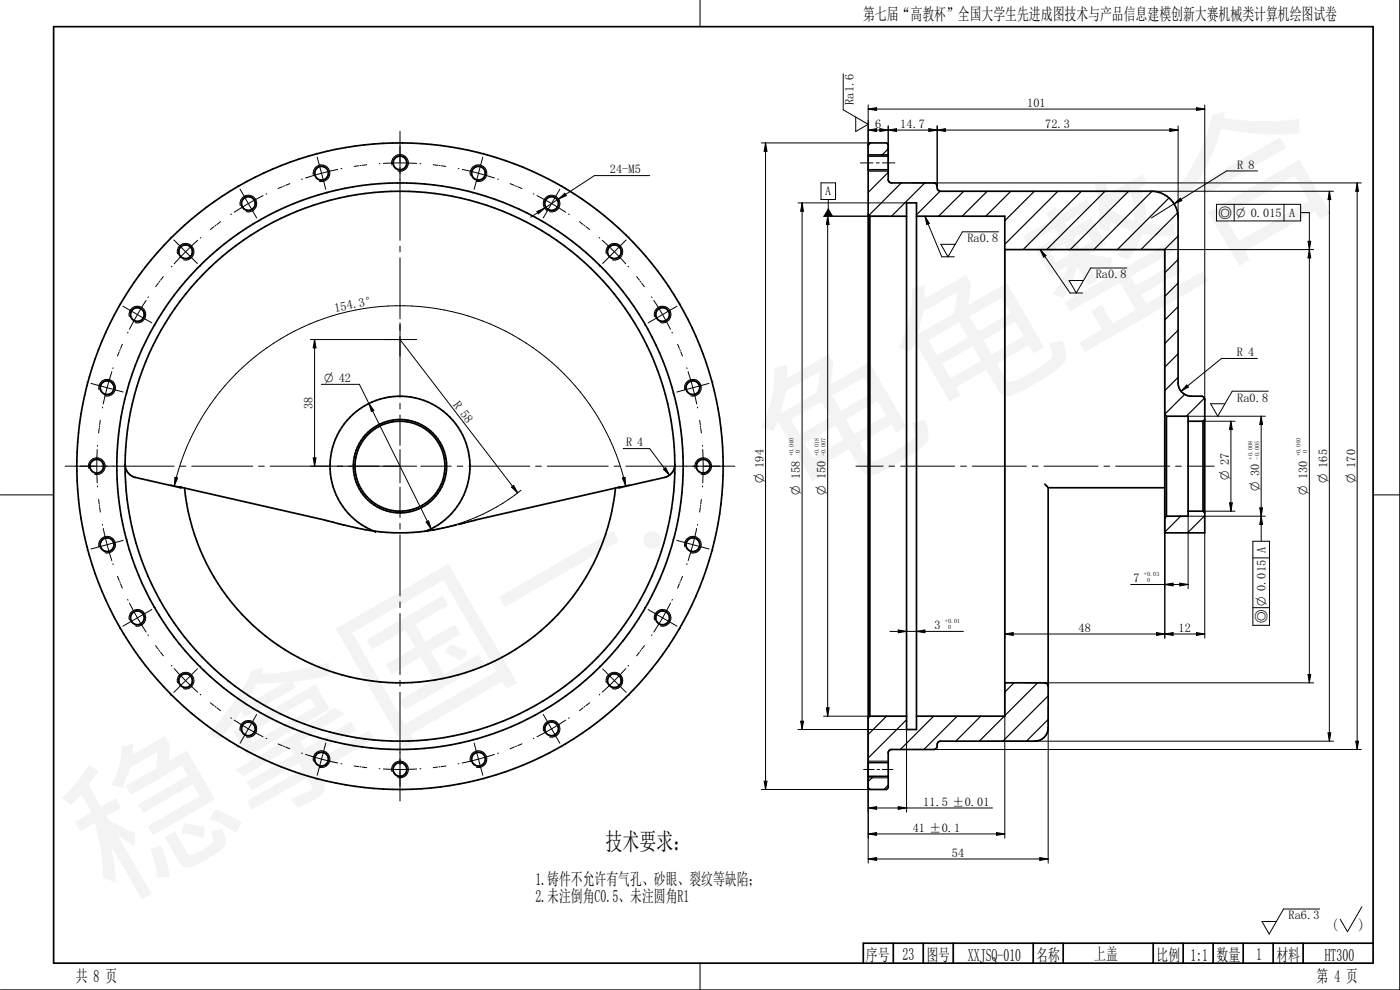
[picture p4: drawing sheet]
<svg xmlns="http://www.w3.org/2000/svg" width="420mm" height="297mm" viewBox="0 0 420 297" stroke-linecap="round" stroke-linejoin="round" font-family="sans-serif">
<g fill="none" stroke="#000" stroke-width=".3">
<path d="M210.1 0v8M420.1 0v297h-420M120 39.4v32.7M260.6 39l2.5-.4v.9zM260.6 37.8v5.6M260.6 39h20.7M264.1 38.6v.9l5-.9v.9zM266.6 37.8v13.1M278.8 38.6l2.5 .4-2.5 .5zM281.3 37.8v18.1M71.4 55.7l.1 .2M72 56.7l5 8.7"/>
<path d="M78.9 58.7l-8.6 5M80.1 58.1l-.3 .2M84.7 56l-1.3 .6M85.4 55.8l-.3 .1M87 55.1l-1.3 .5M90.8 53.7l-.3 .1M94.1 52.6a2.51 2.51 0 0 1 2.2-3.1 2.51 2.51 0 0 1 2.7 2.7 2.51 2.51 0 0 1-3.2 2.2M94.9 46v.2M95.2 47.2l2.6 9.6M98 57.8l.1 .2M101.4 50.8l-9.7 2.6M102.6 50.6h-.3"/>
<path d="M107.6 49.7l-1.3 .2M108.3 49.7h-.3M110.1 49.4l-1.4 .2M113.8 49.1h.2M115.1 49h9.9M117.6 49.5a2.49 2.49 0 0 1 2.2-3.1 2.49 2.49 0 0 1 2.7 2.7 2.49 2.49 0 0 1-3.1 2.2M126 49.1h.3M130 49.4l1.4 .2M131.8 49.7h.3M132.5 49.7l1.3 .2M137.5 50.6h.2M138.7 50.8l9.7 2.6"/>
<path d="M141.2 52.6a2.5 2.5 0 0 1 2.2-3.1 2.5 2.5 0 0 1 2.7 2.7 2.5 2.5 0 0 1-3.2 2.2M142 57.8v.2M144.9 47.2l-2.6 9.6M145.2 46v.2M149.3 53.7l.3 .1M153.1 55.1l1.3 .5M154.7 55.8l.3 .1M155.4 56l1.2 .6M160 58.1l.2 .2M161.2 58.7l2.2 1.2M163.3 59.9a2.5 2.5 0 0 1 3.5-1 2.5 2.5 0 0 1 .9 3.4M163.3 59.9a2.48 2.48 0 0 0 1.1 3.4"/>
<path d="M163.4 59.9l4.3 2.5M167.6 59.7l1.9-1.7 .5 .7zM168 56.7l-5 8.7M168.7 55.7l-.2 .2M195 52.7h-16.6l-19.1 12.5M228.5 42.9h32.6M229.8 42.9l.4 2.5h-.9zM229.8 42.9v194M258.2 48.9h3.8M260.6 51.4h6M260.6 46.4h6M263 48.9h.9"/>
<path d="M264.8 48.9h3.8M273.9 54.9h134.7M345.6 57.4h54.6M368.1 51.3h9.3M368.1 51.3l-22.5 14.1M399 57.4l.4 2.5h-.8zM399 57.4v165M407.3 54.9l.4 2.5h-.8zM407.3 54.9v170M51.3 71.1l.1 .2M51.6 79.9l-.2 .2M52.2 72l7 7.1"/>
<path d="M57.5 73.8a2.49 2.49 0 0 0-3.1-.4 2.49 2.49 0 0 0-1.1 2.8M57.5 73.8a2.5 2.5 0 0 1 .4 3 2.5 2.5 0 0 1-2.9 1.2M57.5 73.8l-5.3 5.4M59.3 72.1l-1.8 1.7M59.9 79.8l.2 .1M60.3 71.3l-.2 .1M64.3 68l-1.1 .9M64.8 67.6l-.3 .2M66.2 66.5l-1.1 .9M69.5 64.2l-.3 .2M72.1 61.7a2.5 2.5 0 0 1 2.2-3.1 2.5 2.5 0 0 1 2.7 2.7 2.5 2.5 0 0 1-3.1 2.2M77.5 66.3l.2 .2"/>
<path d="M120 73.9v1.7M120 77.4v18.3M161.1 63.5l2.3-1.1-1.8 1.8zM162.5 66.3l-.1 .2M167.7 62.4l2.1 1.3M167.7 62.3l-1 1-.9 .3-.9-.1M170.6 64.2l.2 .2M173.9 66.5l1.1 .9M175.3 67.6l.3 .2M175.9 68l1 .9M179.8 71.3l.2 .1M180.1 79.8l-.1 .1"/>
<path d="M180.8 72.1l7 7.1M182 76.2a2.5 2.5 0 0 1 2.2-3.1 2.5 2.5 0 0 1 2.7 2.7 2.5 2.5 0 0 1-3.2 2.2M187.9 72l-7 7.1M188.5 79.9l.1 .2M188.8 71.1l-.2 .2M239.5 60.9h32.6M240.7 60.9l.4 2.5h-.8zM240.7 60.9v158M247.2 64.9h19.4M248.4 64.9l.4 2.5h-.8zM248.4 64.9v150M301.6 74.9v116.6"/>
<path d="M352.4 61.2l1.8-1.7 .5 .7zM392.9 74.9l.5 2.5h-.9zM393 74.9v130M394.2 74.9h-44.6v116.6M35.8 91.2l.2 .2M36.9 91.9l8.7 5M38.4 99.7l-.1 .2M38.8 95a2.5 2.5 0 0 1 2.2-3.1 2.5 2.5 0 0 1 2.7 2.7 2.5 2.5 0 0 1-3.1 2.2M43.8 90.1l-4.9 8.7M44.5 89.1l-.1 .2M46.4 97.4l.2 .1M47.6 84.9l-.9 1.1"/>
<path d="M48 84.3l-.2 .3M49 83l-.8 1.1M120 96.9v22.3M191.1 83l.8 1.1M192.1 84.4l.2 .2M192.5 84.9l.9 1.1M193.6 97.4l-.2 .1M195.5 89.1l.2 .2M196.2 90.1l3.9 6.5M196.4 95a2.49 2.49 0 0 1 1.6-3 2.49 2.49 0 0 1 3.1 1.4 2.49 2.49 0 0 1-1.1 3.2M200 96.6l-.9 .3-.9-.1M200.1 96.6l1.1 2.2"/>
<path d="M201.7 99.7l.1 .2M203.2 91.9l-8.7 5M204.3 91.2l-.3 .2M26.1 114.7l.2 .1M27.3 115l9.7 2.6M29.7 117a2.5 2.5 0 0 1 2.2-3.2 2.5 2.5 0 0 1 2.7 2.7 2.5 2.5 0 0 1-3.1 2.2M31.5 118.7l-.5 2.5M33.6 111.5l-2.1 7.2M34 110.3l-.1 .3M35.8 105.5l-.5 1.3M36.1 104.9l-.2 .3M36.7 103.3l-.5 1.3"/>
<path d="M37.9 117.9h.3M93.2 101.9h31.8M94.4 101.9l.4 2.5h-.8zM94.4 101.9v38M96.4 115.3h11.5l2.8 5.8M120 101.9l35.4 46M202.2 117.9h-.3M203.4 103.3l.5 1.3M204 104.9l.2 .3M204.3 105.6l.5 1.2M205.5 117a2.5 2.5 0 0 1 2.2-3.2 2.5 2.5 0 0 1 2.7 2.7 2.5 2.5 0 0 1-3.1 2.2M206.1 110.3l.1 .3"/>
<path d="M206.5 111.5l2.6 9.7M212.8 115l-9.7 2.6M214 114.7l-.3 .1M356.1 115.5l.6 .6-2.2 1.3zM377.4 107.5h-10.8l-12.1 9.9M19.5 139.9h32.8M29.2 134.9v10M29.3 133.6l-.1 .3M29.8 128.5l-.2 1.4M29.9 127.8l-.1 .4M30.1 126.1l-.2 1.4M30.8 122.2l-.1 .2"/>
<path d="M54 139.9h1.8M57.5 139.9h18.3M77.6 139.9h1.7M81.1 139.9h43.9M94 137.4h.8l-.4 2.5zM110.7 121.1l1.5 2-.7 .4zM110.7 121.1l18.7 37.6M120 121v1.7M120 124.5v9.1M120 134.9v10M126.3 139.9h9.1M137.2 139.9h1.7"/>
<path d="M140.7 139.9h18.3M160.8 139.9h1.7M164.3 139.9h18.3M184.3 139.9h1.7M187 134.6h8l5.9 8M187.8 139.9h32.7M209.3 122.2v.2M210 126.1l.2 1.4M210.2 127.8l.1 .4M210.3 128.5l.2 1.4M210.8 133.6v.3M210.9 134.9v10"/>
<path d="M256.9 139.9h8.1M266.8 139.9h1.7M270.3 139.9h16.2M288.3 139.9h1.7M291.8 139.9h16.2M309.8 139.9h1.7M313.3 139.9h16.2M331.3 139.9h1.7M334.8 139.9h16.2M352.8 139.9h1.7M356.3 139.9h8.1M356.6 124.9h23.1"/>
<path d="M361.1 126.4h9.6M369.4 126.4l.4 2.5h-.8zM369.4 126.4v27M378.5 124.9l.4 2.5h-.8zM378.5 124.9v30M.1 148.5h16M26.6 140.5a2.5 2.5 0 0 1 2.3-3.1 2.5 2.5 0 0 1 2.6 2.7 2.5 2.5 0 0 1-3.1 2.2M29.2 145.9l.1 .2M29.6 149.9l.2 1.3M29.8 151.6l.1 .3M29.9 152.3l.2 1.3M30.7 157.4l.1 .2"/>
<path d="M31 158.6l2.6 9.6M51.1 145.5l3.2 .7M52.3 145.7a69.5 69.5 0 0 1 67.7-54 69.5 69.5 0 0 1 67.8 54M52.5 143.2l.8 .2-1 2.3zM120 146.1v9.2M120 157v1.8M127.9 156.6l.7-.3 .8 2.4zM153.5 146.2l.7-.6 1.2 2.3zM156.3 147.1a58.1 58.1 0 0 1-28.4 12.2M186.8 143.4l.8-.2 .2 2.5zM189 145.5l-3.2 .7M199.1 140.8l.7-.5 1.1 2.3z"/>
<path d="M208.6 140.5a2.5 2.5 0 0 1 2.2-3.1 2.5 2.5 0 0 1 2.7 2.7 2.5 2.5 0 0 1-3.1 2.2M209.1 158.6l-2.6 9.6M209.3 157.4v.2M210.2 152.3l-.2 1.3M210.3 151.6l-.1 .3M210.5 149.9l-.2 1.3M210.8 145.9v.2M353.3 154.9h26.4M356.6 154.9v21.7M361.1 153.4h9.6M361.6 159.9v31.6M369 150.9h.8l-.4 2.5z"/>
<path d="M378.1 152.4h.8l-.4 2.5zM412.1 148.5h8M26.3 165l-.2 .1M29.7 164.1a2.5 2.5 0 0 1 2.2-3.2 2.5 2.5 0 0 1 2.7 2.7 2.5 2.5 0 0 1-3.1 2.2M33.9 169.2l.1 .2M35.3 172.9l.5 1.3M35.9 174.5l.2 .3M36.2 175.2l.5 1.3M37 162.1l-9.7 2.6M38.2 161.8l-.3 .1M38.3 179.9l.1 .2M120 160.5v18.3"/>
<path d="M201.8 179.9l-.1 .2M201.9 161.8l.3 .1M203.1 162.1l9.7 2.6M203.9 175.2l-.5 1.3M204.1 174.6l-.1 .3M204.8 172.9l-.5 1.3M205.5 164.1a2.5 2.5 0 0 1 2.2-3.2 2.5 2.5 0 0 1 2.7 2.7 2.5 2.5 0 0 1-3.1 2.2M206.2 169.2l-.1 .2M213.7 165l.3 .1M339.3 175.4h17.3M349.6 175.4l2.5-.4v.8zM354.1 175l2.5 .4-2.5 .4z"/>
<path d="M36 188.4l-.2 .1M38.9 181l1.1 2.2M40 183.2a2.5 2.5 0 0 1 3.7 1.9 2.5 2.5 0 0 1-3.1 2.7M40 183.2l-1 1-.3 .9 .1 .9M40 183.2l3.8 6.4M44.4 190.5l.1 .2M45.6 182.9l-8.7 5M46.6 182.2l-.2 .2M46.7 193.7l.8 1.1M47.8 195.1l.2 .3M48.2 195.7l.8 1.1M51.4 199.7l.2 .1"/>
<path d="M60.1 199.8l-.2 .2M120 180.6v1.7M120 184.1v18.3M180 199.8l.1 .2M188.6 199.7l-.1 .1M191.9 195.7l-.8 1.1M192.3 195.1l-.2 .3M193.4 193.7l-.9 1.1M193.4 182.2l.2 .2M194.5 182.9l8.7 5M195.7 190.5l-.2 .2M196.4 186a2.5 2.5 0 0 1 2.2-3.1 2.5 2.5 0 0 1 2.7 2.7 2.5 2.5 0 0 1-3.1 2.2"/>
<path d="M201.2 181l-5 8.6M204 188.4l.3 .1M269.6 189l2.5 .4-2.5 .4zM275.1 189.4l2.5-.4v.8zM289.1 189.4h-22M301.6 190.2l2.5-.4v.9zM347.1 189.8l5 .9v-.9l-5 .9zM359.1 189.8l2.5 .4-2.5 .5zM361.6 190.2h-60M51.4 208.5l-.1 .1M52.2 200.6l7.1 7.1M53.3 204.9a2.49 2.49 0 0 1 2.2-3.2 2.49 2.49 0 0 1 2.7 2.7 2.49 2.49 0 0 1-3.2 2.2"/>
<path d="M59.2 200.7l-7 7.1M60.1 208.3l.2 .2M63.2 210.9l1 .8M64.5 211.9l.3 .3M65.1 212.4l1.1 .8M69.2 215.4l.3 .1M70.3 216.1l8.6 5M72.1 219.3a2.5 2.5 0 0 1 2.2-3.1 2.5 2.5 0 0 1 2.7 2.7 2.5 2.5 0 0 1-3.1 2.2M77 214.4l-5 8.6M77.7 213.3l-.2 .2M120 204.2v1.7M120 207.7v32.7"/>
<path d="M162.4 213.3l.1 .2M163 214.4l5 8.6M163.1 219.3a2.5 2.5 0 0 1 2.2-3.1 2.5 2.5 0 0 1 2.7 2.7 2.5 2.5 0 0 1-3.1 2.2M169.8 216.1l-8.6 5M170.8 215.4l-.2 .1M175 212.4l-1.1 .8M175.5 212l-.2 .2M176.9 210.9l-1.1 .8M180 208.3l-.2 .2M180.9 200.7l7 7.1M186.1 202.4l-5.3 5.3M186.2 202.5a2.49 2.49 0 0 1 .3 3 2.49 2.49 0 0 1-2.8 1.1"/>
<path d="M186.2 202.5a2.49 2.49 0 0 0-3.1-.4 2.49 2.49 0 0 0-1.1 2.8M187.8 200.6l-1.7 1.8M188.6 208.5l.2 .1M239.5 218.9h34.1M240.3 216.4h.8l-.4 2.5zM247.2 214.9h13.9M248 212.4h.8l-.4 2.5zM260.6 215.4v36.1M272.1 214.9v28.8M301.6 204.9v46.6M307.6 204.9h86.6M392.5 202.4h.9l-.5 2.5z"/>
<path d="M398.6 219.9h.8l-.4 2.5zM71.5 223.9l-.1 .2M79.8 221.5l.3 .1M83.4 223.2l1.3 .5M85.1 223.9l.3 .1M85.7 224.1l1.3 .6M90.5 226h.3M91.7 226.4l9.7 2.5M94.1 228.4a2.5 2.5 0 0 1 2.2-3.1 2.5 2.5 0 0 1 2.7 2.7 2.5 2.5 0 0 1-3.2 2.2M94.9 233.6v.2M97.8 222.9l-2.6 9.7M98.1 221.7l-.1 .3"/>
<path d="M102.3 229.1l.3 .1M106.3 229.8l1.3 .2M108 230.1h.3M108.7 230.1l1.4 .2M113.8 230.7h.2M115.1 230.7h9.9M117.6 231.5a2.5 2.5 0 0 1 2.2-3.1 2.5 2.5 0 0 1 2.7 2.7 2.5 2.5 0 0 1-3.1 2.2M126.3 230.7h-.3M131.4 230.1l-1.4 .2M132.1 230.1h-.3M133.8 229.8l-1.4 .2M137.7 229.1l-.2 .1"/>
<path d="M141.2 228.4a2.5 2.5 0 0 1 2.1-3.1 2.5 2.5 0 0 1 2.8 2.7 2.5 2.5 0 0 1-3.2 2.2M142 221.7v.3M142.3 222.9l2.6 9.7M145.2 233.6v.2M148.4 226.4l-9.7 2.5M149.6 226h-.3M154.4 224.1l-1.3 .6M155 223.9l-.3 .1M156.6 223.2l-1.3 .5M160.2 221.5l-.2 .1M168.5 223.9l.2 .2M228.5 236.9h35.1"/>
<path d="M229.3 234.4h.9l-.4 2.5zM259.2 230.9h3.2M260.6 233.4h6M260.6 228.4h6M263.2 230.9h.8M264.8 230.9h3.2M280.3 224.9h128.3M296.4 222.4h103.8M406.9 222.4h.8l-.4 2.5zM260.6 242.4l2.5-.4v.8zM260.6 250.2l2.5-.4v.8zM260.6 250.2h41"/>
<path d="M269.6 242l2.5 .4-2.5 .4zM297.9 242.4h-37.3M299.1 249.8l2.5 .4-2.5 .4zM210.1 289v8"/>
</g>
<g fill="none" stroke="#000" stroke-width=".51">
<path d="M16.1 8h396v281h-396zM260.6 46.8h6M260.6 50.9h6M260.6 64.4l.5 .5M261.1 64.9v150M261.1 64.9h11M272.1 60.9h3v158h-3zM275.1 64.9h26.5v150h-26.5M301.6 74.9h48v85h12v-40l-.2-.6-.5-.4h-3.3a4 4 0 0 1-4-4v-49.5a8 8 0 0 0-8-8l-63.6-.1-.6-.3-.2-1.4-.6-.7h-13l-.6-.2-.4-.8v-10.5l-.5-.5h-5l-.5 .5v193l.5 .5h5l.5-.5v-10.5l.2-.6 .5-.4 13.3-.1 .6-.6 .2-1.4 .9-.4h28.3a4 4 0 0 0 4-4v-72.1l-1-1.1M37.5 139.3a4 4 0 0 0 3.1 4l13.4 3h.6M37.5 139.3a82.5 82.5 0 0 1 82.5-81.9 82.5 82.5 0 0 1 82.5 81.9M37.5 139.3a82.5 82.5 0 0 0 82.5 83.1 82.5 82.5 0 0 0 82.5-83.1"/>
<path d="M202.5 139.3a4 4 0 0 1-3.1 4l-13.4 3h-.5M349.6 124.4l.5 .5M350.1 124.9h6.5v30h-6.5M350.1 124.9v30M356.6 126.4h4.5M361.1 126.4v27M361.6 125.9l-.5 .5M54 146.1l43.5 9.9 5.6 1.5M55.4 146.4a65 65 0 0 0 64.6 58.5 65 65 0 0 0 64.7-58.5M103.1 157.5l9.1 1.8M103.1 157.5h.2M112.2 159.3a21 21 0 0 1-8.8-32.2 21 21 0 0 1 33.3 0 21 21 0 0 1-8.8 32.2"/>
<path d="M112.2 159.3a59.2 59.2 0 0 0 15.7 0M127.6 159.4h-.1M128.5 159.1l-.3 .1M137 157.5l-9.1 1.8M142.6 156.1l-5 1.3M186 146.1l-43.4 9.9M314.6 146.3h35M350.1 154.9l-.5 .5M356.6 153.4h4.5M361.1 153.4l.5 .5M261.1 214.9h11M261.1 214.9l-.5 .5"/>
<path d="M301.6 204.9h12l.5 .2 .5 .8M260.6 232.9h6M260.6 228.8h6M268.1 283v6M277.1 283v6M286.1 283v6M310.1 283v6M319.1 283v6M346.1 283v6M355.1 283v6M364.1 283v6M373.1 283v6"/>
<path d="M382.1 283v6M391.1 283v6M412.1 283h-153v6"/>
<circle cx="96.5" cy="52" r="2.06"/>
<circle cx="120" cy="48.9" r="2.06"/>
<circle cx="143.6" cy="52" r="2.06"/>
<circle cx="55.7" cy="75.5" r="2.06"/>
<circle cx="74.5" cy="61.1" r="2.06"/>
<circle cx="165.5" cy="61.1" r="2.07"/>
<circle cx="184.4" cy="75.5" r="2.06"/>
<circle cx="41.2" cy="94.4" r="2.07"/>
<circle cx="198.9" cy="94.4" r="2.07"/>
<circle cx="32.1" cy="116.3" r="2.06"/>
<circle cx="207.9" cy="116.3" r="2.06"/>
<circle cx="29" cy="139.9" r="2.06"/>
<circle cx="120" cy="139.9" r="97"/>
<circle cx="120" cy="139.9" r="85"/>
<circle cx="120" cy="139.9" r="14"/>
<circle cx="120.1" cy="139.9" r="13.5"/>
<circle cx="211" cy="139.9" r="2.06"/>
<circle cx="32.1" cy="163.4" r="2.07"/>
<circle cx="207.9" cy="163.4" r="2.07"/>
<circle cx="41.2" cy="185.4" r="2.06"/>
<circle cx="198.9" cy="185.4" r="2.07"/>
<circle cx="55.7" cy="204.2" r="2.06"/>
<circle cx="74.5" cy="218.7" r="2.07"/>
<circle cx="165.5" cy="218.7" r="2.07"/>
<circle cx="184.4" cy="204.2" r="2.07"/>
<circle cx="96.5" cy="227.8" r="2.07"/>
<circle cx="120" cy="230.9" r="2.06"/>
<circle cx="143.6" cy="227.8" r="2.07"/>
</g>
<circle cx="112.6" cy="159.4" r=".25" fill="#000"/>
<g fill="none" stroke="#000" stroke-width=".36">
<path d="M261.3 42.9l-.7 .7M266.6 44.7l-2.2 2.1M266.6 51.7l-6 6M270.5 54.9l-9.7 9.7M277.5 54.9l-9.9 10M282.1 57.4l-7 7.1M289.2 57.4l-7.5 7.5M296.3 57.4l-7.5 7.5M303.4 57.4l-7.6 7.5M310.4 57.4l-8.8 8.8M317.5 57.4l-15.9 15.9M324.6 57.4l-17.5 17.5"/>
<path d="M331.6 57.4l-17.5 17.5M338.7 57.4l-17.5 17.5M345.7 57.4l-17.4 17.5M350.8 59.4l-15.5 15.5M353.4 63.9l-11 11M353.6 70.8l-4.1 4.1M353.6 77.9l-4 4M353.6 84.9l-4 4M353.6 92l-4 4M353.6 99.1l-4 4M353.6 106.2l-4 4M353.6 113.2l-4 4"/>
<path d="M355.5 118.3l-5.9 6M361.5 119.5l-5.4 5.4M354.3 154.9l-4.7 4.8M361.6 154.7l-5.2 5.2M266.1 214.9l-5.5 5.5M272.1 215.9l-11.5 11.5M280.2 214.9l-10 10M287.3 214.9l-10 10M294.3 214.9l-7.5 7.5M301.4 214.9l-7.5 7.5M304.3 204.9l-2.7 2.7M311.4 204.9l-9.8 9.8"/>
<path d="M314.6 208.8l-13.6 13.6M314.6 215.9l-6.6 6.5M262.1 232.9l-1.5 1.6M266.6 228.5l-.3 .3M266.6 235.6l-1.3 1.3"/>
</g>
<g fill="#000">
<path d="M260.6 39l2.5-.4v.9zM264.1 38.6l2.5 .4-2.5 .5zM266.6 39l2.5-.4v.9zM278.8 38.6l2.5 .4-2.5 .5zM167.6 59.7l1.9-1.7 .5 .7zM229.8 42.9l.4 2.5h-.9zM399 57.4l.4 2.5h-.8zM407.3 54.9l.4 2.5h-.8zM161.1 63.5l2.3-1.1-1.8 1.8zM240.7 60.9l.4 2.5h-.8zM248.4 64.9l.4 2.5h-.8zM352.4 61.2l1.8-1.7 .5 .7z"/>
<path d="M392.9 74.9l.5 2.5h-.9zM94.4 101.9l.4 2.5h-.8zM356.1 115.5l.6 .6-2.2 1.3zM94 137.4h.8l-.4 2.5zM110.7 121.1l1.5 2-.7 .4zM369.4 126.4l.4 2.5h-.8zM378.5 124.9l.4 2.5h-.8zM52.5 143.2l.8 .2-1 2.3zM127.9 156.6l.7-.3 .8 2.4zM153.5 146.2l.7-.6 1.2 2.3zM186.8 143.4l.8-.2 .2 2.5zM199.1 140.8l.7-.5 1.1 2.3z"/>
<path d="M369 150.9h.8l-.4 2.5zM378.1 152.4h.8l-.4 2.5zM349.6 175.4l2.5-.4v.8zM354.1 175l2.5 .4-2.5 .4zM269.6 189l2.5 .4-2.5 .4zM275.1 189.4l2.5-.4v.8zM301.6 190.2l2.5-.4v.9zM347.1 189.8l2.5 .4-2.5 .5zM349.6 190.2l2.5-.4v.9zM359.1 189.8l2.5 .4-2.5 .5zM240.3 216.4h.8l-.4 2.5zM248 212.4h.8l-.4 2.5z"/>
<path d="M392.5 202.4h.9l-.5 2.5zM398.6 219.9h.8l-.4 2.5zM229.3 234.4h.9l-.4 2.5zM406.9 222.4h.8l-.4 2.5zM260.6 242.4l2.5-.4v.8zM260.6 250.2l2.5-.4v.8zM269.6 242l2.5 .4-2.5 .4zM299.1 249.8l2.5 .4-2.5 .4z"/>
</g>
<path d="M120 21.2v7.5M120 251.1v7.5" fill="none" stroke="#fff" stroke-width=".51"/>
<path d="M120 21.2h15" fill="none" stroke="#fff" stroke-width=".3"/>
<path d="M130 20.4l5 .8-5 .8z" fill="#fff"/>
<path d="M130 20.4l5 .8-5 .8zM120 258.6h15" fill="none" stroke="#fff" stroke-width=".3"/>
<path d="M130 257.7l5 .9-5 .8z" fill="#fff"/>
<path d="M130 257.7l5 .9-5 .8z" fill="none" stroke="#fff" stroke-width=".3"/>
<g fill="none" stroke="#000" stroke-width=".3">
<path d="M253.1 22.1v10.9l7.5 4.3-3.8 2.2v-4.4M260.6 32.7l2.5-.4v.8zM260.6 31.5v19.4M260.6 32.7h101M281.3 39l2.5-.4v.9zM281.3 37.8v18.1M281.3 39h72.3M351.1 38.6l2.5 .4-2.5 .5zM353.6 37.8v27.6M359.1 32.3l2.5 .4-2.5 .4zM361.6 31.5v91.4M246.4 54.9h4.4v5h-4.4z"/>
<path d="M248.6 59.9v5M247.3 64.9h13.8M277.6 64.9l5 12.1h3.8M277.6 64.9l1.3 2.1-.8 .4zM299.7 69.6h-10.9l-4.3 7.4-2.1-3.7h4.3M312.2 74.9l8.9 13h3.8M312.2 74.9l1.7 1.8-.7 .5zM365.1 61.3h25.2v5h-25.2zM370.4 61.3v5M385.3 61.3v5M390.3 63.8h2.7v11.1M392.6 72.4h.8l-.4 2.5z"/>
<path d="M338.2 80.4h-10.9l-4.3 7.5-2.2-3.7h4.4M380.6 117.4h-10.8l-4.3 7.5-2.2-3.8h4.3M378.5 154.9v7.5M378.5 154.9l.4 2.5h-.8zM376 167.4h5M376 162.4h5v25.2h-5zM376 182.3h5M314.6 212.1v46.9M260.6 228.8v30.2M260.6 257.7l2.5-.4v.9zM260.6 257.7h54M312.1 257.3l2.5 .4-2.5 .5z"/>
<path d="M396 272.7h-10.8l-4.3 7.6-2.2-3.8h4.4M408.7 272.1l-4.3 7.5-2.2-3.8"/>
</g>
<path d="M260.6 32.7l2.5-.4v.8zM281.3 39l2.5-.4v.9zM351.1 38.6l2.5 .4-2.5 .5zM359.1 32.3l2.5 .4-2.5 .4zM248.6 62.4l1.4 2.5h-2.9zM277.6 64.9l1.3 2.1-.8 .4zM312.2 74.9l1.7 1.8-.7 .5zM392.6 72.4h.8l-.4 2.5zM378.5 154.9l.4 2.5h-.8zM260.6 257.7l2.5-.4v.9zM312.1 257.3l2.5 .4-2.5 .5z" fill="#000"/>
<text font-size="47.6" x="33.1" y="270.5" transform="rotate(-30 33.1 270.5)">稳拿国一·龟龟整合</text>
<text font-size="7.3" x="181.8" y="255.1">技术要求：</text>
<g font-size="5.1">
<text x="259" y="6.1">第七届“高教杯”全国大学生先进成图技术与产品信息建模创新大赛机械类计算机绘图试卷</text>
<text x="160.7" y="265.6">1.铸件不允许有气孔、砂眼、裂纹等缺陷；</text>
<text x="160.7" y="270.7">2.未注倒角C0.5、未注圆角R1</text>
<text x="398.4" y="279.2">（</text>
<text x="407.3" y="279.2">）</text>
<text x="259.9" y="288.3">序号</text>
<text x="270.9" y="288.1">23</text>
<text x="278" y="288.2">图号</text>
<text x="290.5" y="288.2">XXJSQ-010</text>
<text x="311" y="288.4">名称</text>
<text x="328.4" y="288.1">上盖</text>
<text x="347.1" y="288.3">比例</text>
<text x="357.2" y="288.4">1:1</text>
<text x="365.1" y="288.4">数量</text>
<text x="377" y="288.1">1</text>
<text x="383.1" y="288.4">材料</text>
<text x="397.6" y="288.4">HT300</text>
<text x="22.8" y="294.6">共 8 页</text>
<text x="395.1" y="294.5">第 4 页</text>
</g>
<g font-size="3.9">
<text x="365.7" y="65">a O 0.015 A</text>
<text x="97.3" y="114.7">O 42</text>
<text x="229.1" y="145" transform="rotate(-90 229.1 145)">O 194</text>
<text x="240.1" y="148.4" transform="rotate(-90 240.1 148.4)">O 158</text>
<text x="247.8" y="148.4" transform="rotate(-90 247.8 148.4)">O 150</text>
<text x="368.8" y="144" transform="rotate(-90 368.8 144)">O 27</text>
<text x="377.9" y="147.5" transform="rotate(-90 377.9 147.5)">O 30</text>
<text x="392.3" y="148.4" transform="rotate(-90 392.3 148.4)">O 130</text>
<text x="398.3" y="145" transform="rotate(-90 398.3 145)">O 165</text>
<text x="406.7" y="145" transform="rotate(-90 406.7 145)">O 170</text>
<text x="379.8" y="187" transform="rotate(-90 379.8 187)">a O 0.015 A</text>
</g>
<g font-size="3.7">
<text x="256.2" y="31.5" transform="rotate(-90 256.2 31.5)">Ra1.6</text>
<text x="308.3" y="32.1">101</text>
<text x="262.6" y="38.4">6</text>
<text x="270.2" y="38.4">14.7</text>
<text x="313.7" y="38.4">72.3</text>
<text x="183" y="52">24-M5</text>
<text x="371.3" y="50.7">R 8</text>
<text x="247.6" y="58.6">A</text>
<text x="290.3" y="72.7">Ra0.8</text>
<text x="328.8" y="83.5">Ra0.8</text>
<text x="100.6" y="93.5" transform="rotate(-11 100.6 93.5)">154.3°</text>
<text x="371.2" y="106.9">R 4</text>
<text x="93.8" y="122.7" transform="rotate(-90 93.8 122.7)">38</text>
<text x="135.9" y="121.5" transform="rotate(52 135.9 121.5)">R 58</text>
<text x="371.3" y="120.5">Ra0.8</text>
<text x="187.9" y="134">R 4</text>
<text x="340.2" y="174.8">7</text>
<text x="280.5" y="188.8">3</text>
<text x="323.7" y="189.6">48</text>
<text x="353.7" y="189.6">12</text>
<text x="277.1" y="241.8">11.5 ±0.01</text>
<text x="273.9" y="249.6">41 ±0.1</text>
<text x="285.7" y="257.1">54</text>
<text x="386.7" y="275.9">Ra6.3</text>
</g>
<g font-size="1.9">
<text x="238.1" y="136.9" transform="rotate(-90 238.1 136.9)">+0.040</text>
<text x="240.1" y="136" transform="rotate(-90 240.1 136)">0</text>
<text x="245.8" y="136.9" transform="rotate(-90 245.8 136.9)">+0.018</text>
<text x="247.8" y="136.9" transform="rotate(-90 247.8 136.9)">-0.007</text>
<text x="375.9" y="137.9" transform="rotate(-90 375.9 137.9)">+0.008</text>
<text x="377.9" y="137.9" transform="rotate(-90 377.9 137.9)">-0.005</text>
<text x="390.3" y="136.9" transform="rotate(-90 390.3 136.9)">+0.040</text>
<text x="392.3" y="136" transform="rotate(-90 392.3 136)">0</text>
<text x="343.3" y="172.7">+0.03</text>
<text x="344.3" y="174.8">0</text>
<text x="283.6" y="186.8">+0.01</text>
<text x="284.5" y="188.8">0</text>
</g>
</svg>
